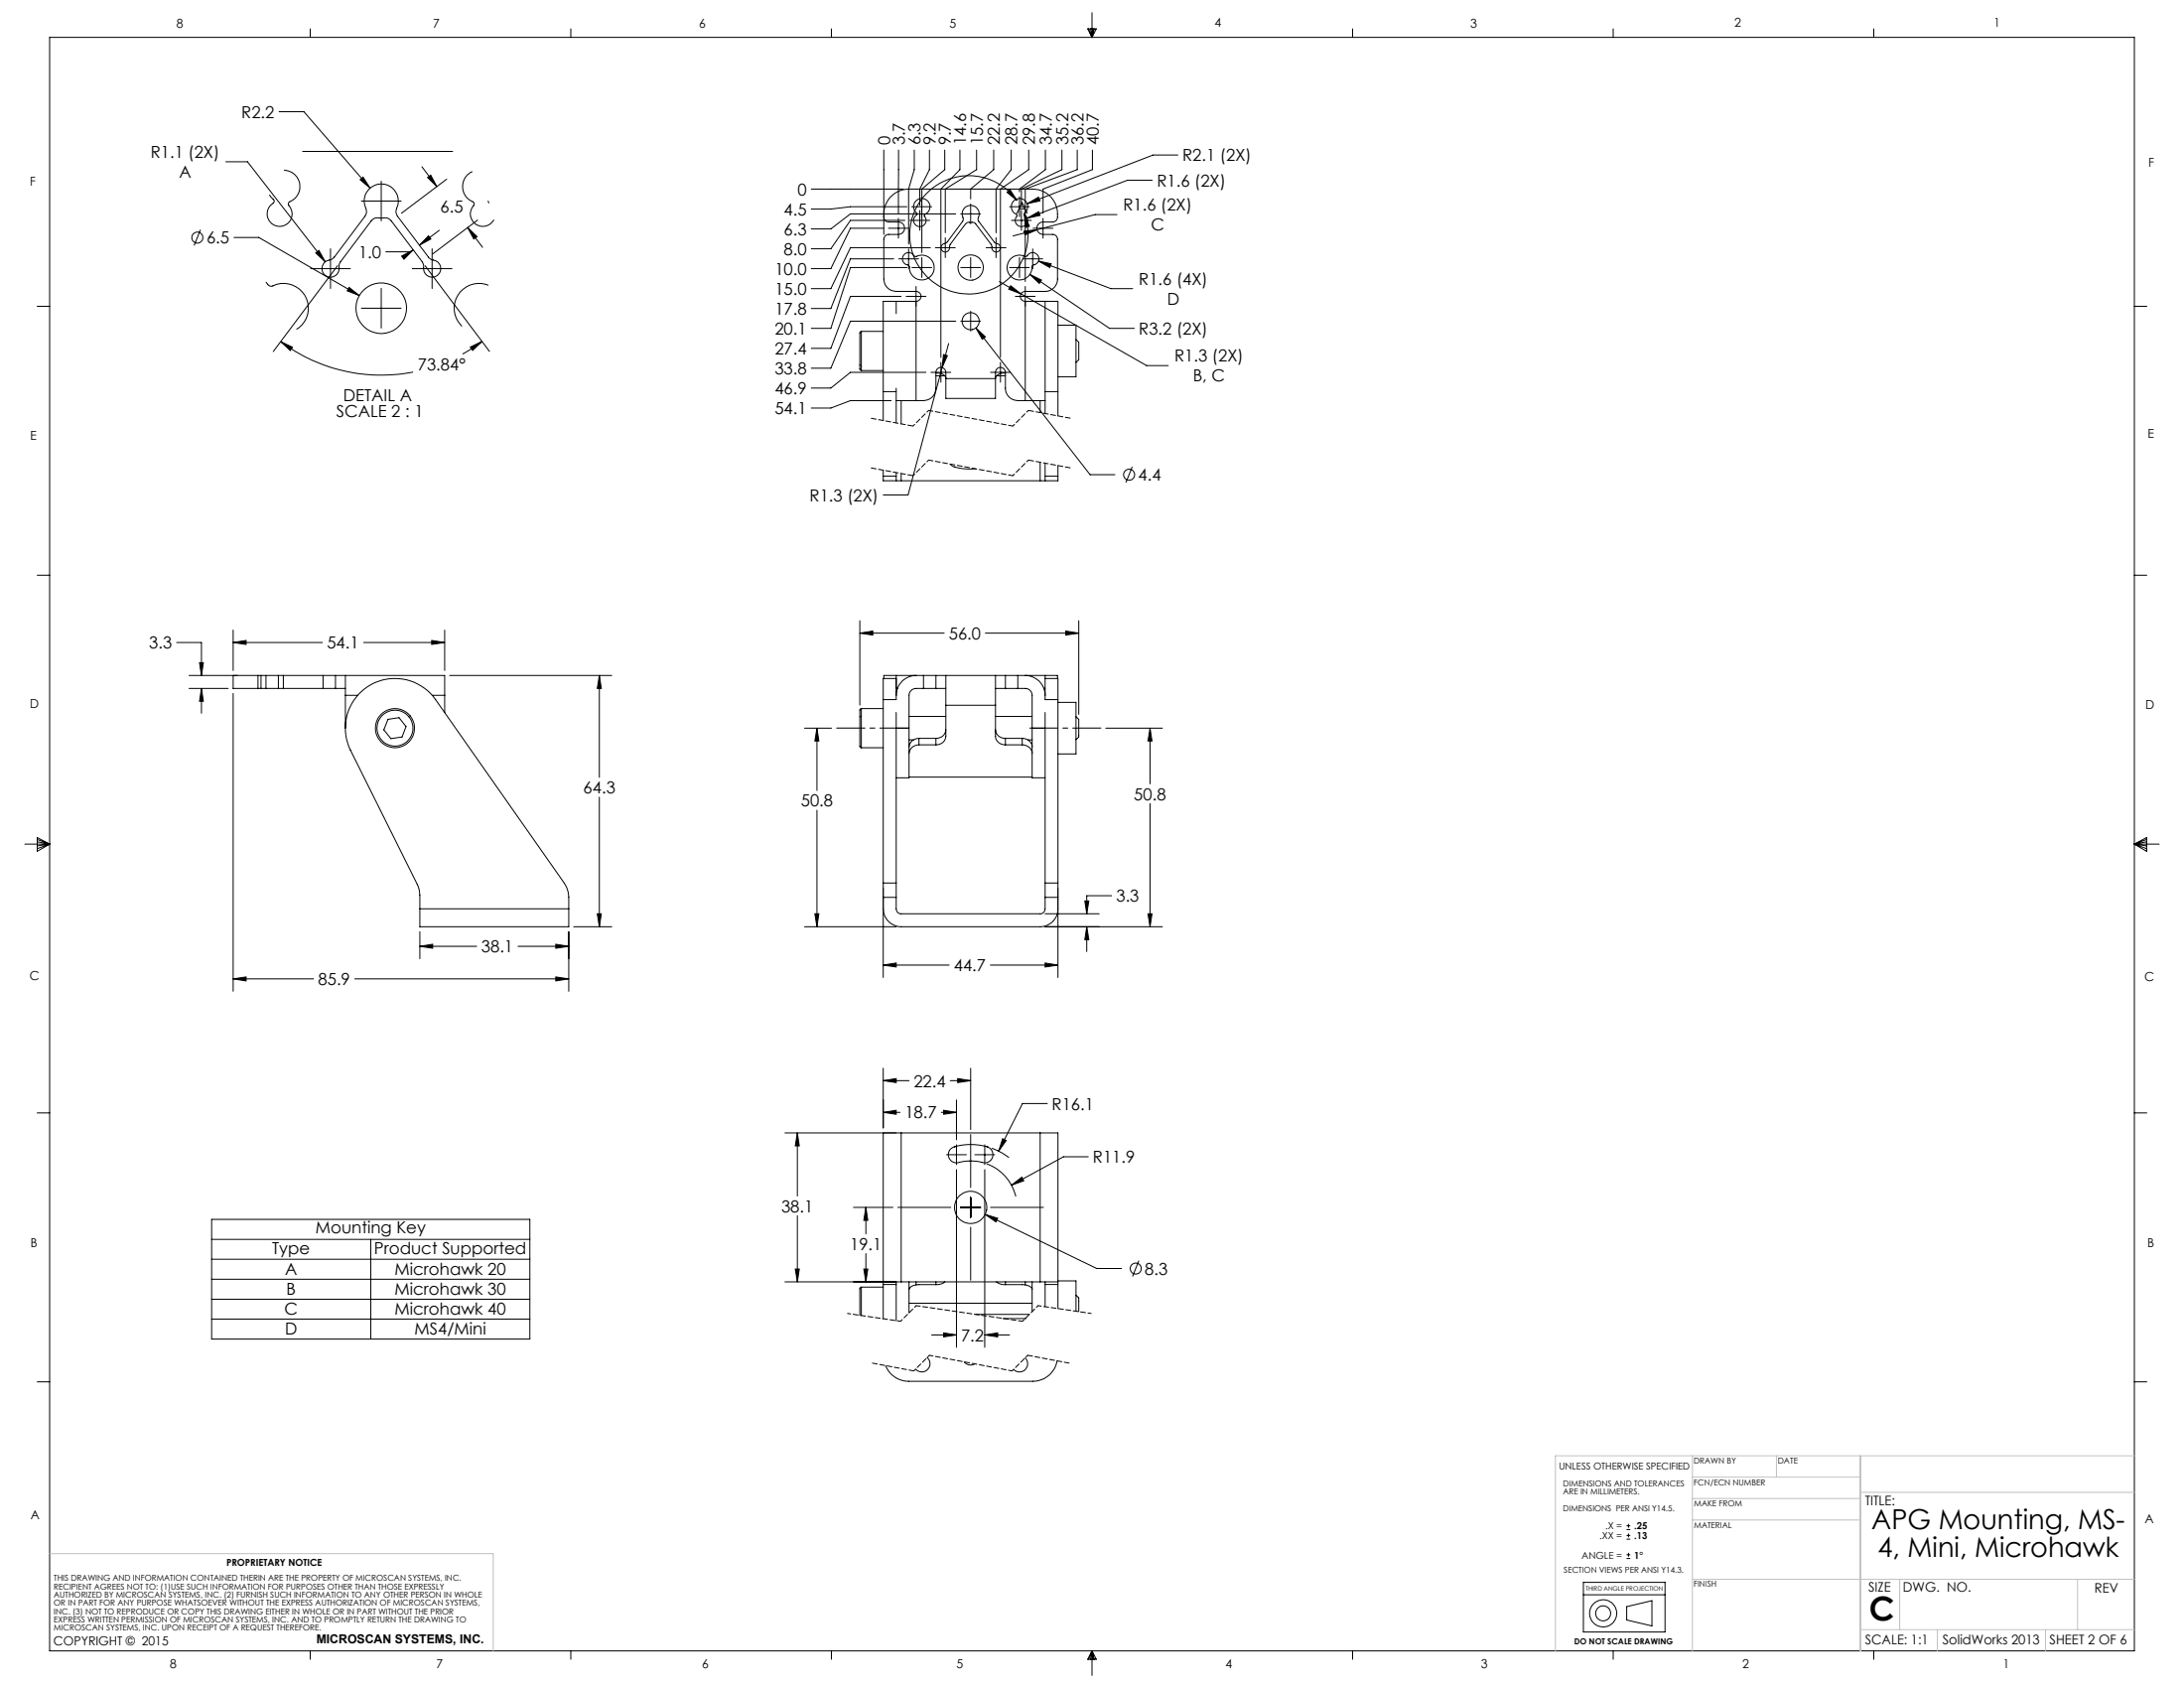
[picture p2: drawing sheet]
<svg xmlns="http://www.w3.org/2000/svg" width="559mm" height="432mm" viewBox="0 0 559 432" stroke-linecap="round" stroke-linejoin="round" font-family="sans-serif">
<g fill="none" stroke="#000" stroke-width=".25">
<path d="M12.7 9.6h533.4v412.7h-533.4zM79.4 7.4v2.2M146 7.4v2.2M212.7 7.4v2.2M278.3 7.4h2.2l-1.1 2.2zM278.5 7.4l.9 2.2M279 7.4l.4 2.2M279.4 3.2v6.4M279.7 7.4l-.3 2.2M280 7.4l-.6 2.2M346.1 7.4v2.2M412.7 7.4v2.2"/>
<path d="M479.4 7.4v2.2M71.4 28.6h6.4l16.9 19.5M77.4 38.7h38.4M226.1 38.4v21.6M229.9 38.4v16.2M233.9 38.4v5l-1.4 5M237.8 38.4v5l-2.5 5v4.2M241.7 38.4v5l-5.8 5v16.2M245.6 38.4v5l-4.9 5v43M249.9 38.4v5l-8 5v11.1M254.2 38.4v5l-5.8 5v2.5M258.7 38.4v5l-3.9 5v11.1"/>
<path d="M263.2 38.4v5l-7.2 5v43M267.5 38.4v5l-6.7 5v.7M271.7 38.4v5l-10.4 5v4.2M275.6 38.4v5l-13.3 5v23.6M279.5 38.4v5l-12.6 5v6.2M301.4 39.7h-6.4l-32.2 12.4M51.3 58.8l-1.6 4M57.8 41.4h5.5l19.9 25.6M72.7 43.5a4.3 4.3 0 0 1 4 3.7 4.3 4.3 0 0 1-2.8 4.6l-.1 .4a4.4 4.4 0 0 1 .7 3.9 3.2 3.2 0 0 1-5.2 .9 3.2 3.2 0 0 1 .8-5.2v-.6l-1.1-1.3M92.1 46l.8-.7 1.8 2.8zM92.5 51.4h10.1M94.4 48.4a4.4 4.4 0 0 1 5.9-.4 4.4 4.4 0 0 1 1.1 5.8l-.1 .5 .4 1 8 10.6 .6 .5a2.31 2.31 0 0 1 2.4 1.9 2.31 2.31 0 0 1-1.6 2.6 2.41 2.41 0 0 1-2.7-3.1l-.4-.8-7.9-10.5a3.2 3.2 0 0 0-3.1-.7 1.97 1.97 0 0 0-2 .7l-7.9 10.5-.4 .8a2.25 2.25 0 0 1-1.7 3 2.25 2.25 0 0 1-2.6-2.2 2.61 2.61 0 0 1 2.4-2.2l.7-.6 7.9-10.5a2 2 0 0 0 .2-2 4.3 4.3 0 0 1 .8-4.9z"/>
<path d="M97.5 46.4v10.1M107.9 42.7l3.9 5M109.4 45.4l.8-.6 1.6 2.9zM112.4 58.9l-5.1 3.8M114.3 45.8l-11.6 8.7M119.7 58.2l2.4 2.3-.9 .6zM119.7 58.2l3.8 5.1M120.8 43.9a4.3 4.3 0 0 0-2.4 4.1 4.3 4.3 0 0 0 2.8 3.8l.1 .4a4.2 4.2 0 0 0-.7 3.9 3.2 3.2 0 0 0 2.8 1.8 3.2 3.2 0 0 0 2.9-1.6M122.2 56.3l-11.6 8.7M124.9 51.4l.2 .5M207.6 48.4h23.6M226.1 58.4h-8.5l-5 10.3h-5"/>
<path d="M226.1 55.5a1.33 1.33 0 0 0 1.3 1.3h2.5a1.59 1.59 0 0 1 1.5 1.6 1.59 1.59 0 0 1-1.5 1.6h-2.5a1.26 1.26 0 0 0-1.3 1.2v10.2a3.2 3.2 0 0 0 3.2 3.1h5.1a1.27 1.27 0 0 1 1.3 1.3 1.27 1.27 0 0 1-1.3 1.3h-5.1M227.3 58.4h5.1M229.9 55.8v5.1M231.5 56.4h-13.9l-5 7.2h-5M232 52.9h-14.4l-5 .6h-5M232.5 48.4h31.7a6.3 6.3 0 0 1 6.2 7.8l-.8 .6h-2.7a1.59 1.59 0 0 0-1.6 1.6 1.59 1.59 0 0 0 1.6 1.6h2.4a1.21 1.21 0 0 1 1.3 1.2v10.2a3.2 3.2 0 0 1-3.2 3.1h-5.1a1.27 1.27 0 0 0-1.2 1.3 1.27 1.27 0 0 0 1.2 1.3h5.1M232.5 48.4a6.4 6.4 0 0 0-6.4 6.3M232.5 48.4v14M232.8 56.4h5.1M233.3 52.9h5.1M234.2 51.5a2.14 2.14 0 0 1 3.4 .3 2.14 2.14 0 0 1-1.1 3.2v.1a1.66 1.66 0 0 1-.1 2.5 1.66 1.66 0 0 1-2.5-.4 1.66 1.66 0 0 1 .8-2.4v-.1a2.32 2.32 0 0 1-.5-3.2zM235.3 53.8v5.1"/>
<path d="M244.5 54.7h-26.9l-5 3.9h-5M245.8 54.7h5.1M246.8 53.2a2.25 2.25 0 0 1 3-.1 2.25 2.25 0 0 1 .4 2.9l.2 .7 4.3 5.5a1.13 1.13 0 0 1 1.2 1.3 1.13 1.13 0 0 1-1.7 .8l-.3-.5-.3-1.2-4-5.4-.6-.3h-1.2l-.7 .4-4.1 5.5a1.18 1.18 0 0 1-.7 1.5 1.18 1.18 0 0 1-1.5-.7 1.48 1.48 0 0 1 1.3-1.5l4.2-5.4 .2-.6a2.95 2.95 0 0 1 .3-2.9zM248.4 52.2v5.1M257.6 49.2l.8-.7 1.8 2.8zM258.3 52.9h5.1M258.8 56.4h5.1M259.4 51.3a2.14 2.14 0 0 1 3.1 .3 2.14 2.14 0 0 1-.5 3.1v.1a1.63 1.63 0 0 1 .4 2.7 1.63 1.63 0 0 1-2.6-.8v-.7l.4-1a2.21 2.21 0 0 1-.8-3.7zM260.2 51.3a15.1 15.1 0 0 0-25.5 1.3 15.1 15.1 0 0 0 12 22.6 15.1 15.1 0 0 0 15.4-20.4M260.8 50.3v5.1M261.3 53.8v5.1M262 59.1l3.3-.3-3 1.3z"/>
<path d="M262.1 54.8l1.3 3.1-1 .2zM262.8 52.1l2.9-1.7 .4 1zM262.9 55.8l2.8-1.6 .4 .9zM264.3 58.4h5.1M266.9 55.8v5.1M285.8 54.9h-5.6l-21 5.5M294.8 46.1h-6.3l-25.6 9.7M9.5 78.4h3.2M59.9 60.7h6.3l25.7 14.9M68.1 72.2l.4 .5a1.07 1.07 0 0 0 1.3 .4 6.3 6.3 0 0 1 8.3 2.7 6.3 6.3 0 0 1-2.2 8.4M79.5 68.7h10.1M80.8 64.7l.8-.6 1.6 2.9z"/>
<path d="M84.6 63.6v10.2M86.4 68l-16.5 21.9M89.3 73.5l2.6 2.1-3.1-1.2zM92.5 78.8h10.1M97.5 73.8v10.1M102.8 65.5l2.9-1.6-2.3 2.4zM105.5 68.7h10.1M105.7 63.9l-.6 .5h-6.4M108.8 68l16.4 21.9M109.6 60.3l.6 .8-2.9 1.6zM110.6 63.6v10.2M124.9 73a6.3 6.3 0 0 0-7.7 2.4 6.3 6.3 0 0 0 .9 8"/>
<path d="M228.7 66.2h-11.1l-5 12.7h-5M229.3 77.1h-3.3v23.1M229.3 77.1v3.1M229.9 66.2h5.1M230.6 75.8h-13l-5 13.3h-5M231.2 65.2a1.8 1.8 0 0 1 2.9 .4h.1a3.2 3.2 0 0 1 4.6 1.5 3.2 3.2 0 0 1-2.1 4.3 3.2 3.2 0 0 1-4-2.6l-.2-.9a1.72 1.72 0 0 1-1.3-2.7zM231.8 75.8h5.1M232.1 68.4h-14.5l-5 15.6h-5M232.5 63.7v5.1M233.3 68.4h5.1M234.4 73.3v29.2M235.9 65.9v5.1"/>
<path d="M238.1 63.4h-20.5l-5 10.4h-5M239.3 63.4h5.1M241.9 60.8v5.1M245.8 68.4h5.1M248.4 65.9v5.1M248.4 79.6v5.1M252.3 63.4h5.1M254.8 60.8v5.1M255.7 72l5.5 3.2M258.3 68.4h5.1M258.4 66.4a3.7 3.7 0 0 1 4.2-.8h.1a1.65 1.65 0 0 1 2.9-.2 1.65 1.65 0 0 1-1.4 2.5h-.1a3.3 3.3 0 0 1-2.3 3.5 3.3 3.3 0 0 1-3.8-1.7l-.3-1.5 .2-1zM258.6 73.1l2.6 2.1-3.1-1.2z"/>
<path d="M259.8 75.8h5.1M260.8 65.9v5.1M261.2 75.2l32.2 18.3h5.5M261.7 66.2h5.1M262.3 73.3v29.2M263.5 70.2l3 1.4-.6 .9zM263.5 70.2l20.4 13.8h6.3M264.1 77.1h6.6v23.1M264.1 77.1h.1M264.2 63.7v5.1M265.7 66.8l3.3 .7-.4 .9zM265.7 66.8l18.5 7h5.6"/>
<path d="M267.4 77.1h.1M267.4 77.1v28.7M546.1 78.4h3.2M71.8 87.4l3 1.4-.5 .9zM71.8 87.4a43 43 0 0 0 33.9 7.8M120.3 88.8l3-1.5-2.4 2.3zM123.3 87.3l-4.9 3.3M220.4 84.8l-.4 .3v9.3l.4 .4M220.4 84.8v10M220.4 84.8h5.6M220.4 94.8h5.6M229.3 99.3v8.9"/>
<path d="M236.9 95.2h-19.3l-5 4.1h-5M238.2 95.3h5.1M239.5 95.4a2.21 2.21 0 0 1 2.5 1.3M239.5 96.1h2.3M240.7 92.7v5.1M241.1 94l-8.8 32.6h-6.3M241.4 90.7l1 .3-1.3 3zM242 96.8v-1.6a1.27 1.27 0 0 0-1.3-1.2 1.27 1.27 0 0 0-1.2 1.2v4.1a3.2 3.2 0 0 1-3.2 3.2h-1.9M242 96.8v5.1h12.7v-5.1M242 96.8h12.7M242.7 87.9l-1.6 6.1M244.5 82.2h-26.9l-5 12h-5"/>
<path d="M245.8 82.2h5.1M249.7 83.9l2.4 2.3-.8 .6zM249.7 83.9l29.2 37.5h6.4M253.4 95.3h5.1M254.7 96.8v-1.6a1.27 1.27 0 0 1 1.3-1.2 1.27 1.27 0 0 1 1.2 1.2v4.1a3.2 3.2 0 0 0 3.2 3.2h1.9M255 96.1h2.2M256 92.7v5.1M257.2 95.4a2.21 2.21 0 0 0-2.5 1.3M270.7 83.2h4.6v13.2h-4.6M275.3 86.9l.7 .6v4.5l-.7 .7M226 100.2v7.4M226 100.2h3.3"/>
<path d="M228 102.5h-10.4l-5 1.9h-5M229.3 102.5h5.1M230.6 102.5v5.9M243.1 118.7l1.1 .8M244.2 119.5l2 .4h3.4M244.2 119.5h.1M262.3 102.5h5.1M266.1 102.5v3.1M266.1 118.3v4.7M267.4 118.5v3.3M267.4 100.2h3.3M270.7 100.2v6.2"/>
<path d="M270.7 119.1v2.7M289.7 119.4l-1.6 4M226 121.8v1.2h3.3M226 120.3v1.5M226 121.8h3.3M229.3 121.8v1.2M229.3 123h1.3M229.3 120.9v.9M230.6 121.1v1.9M230.6 123h35.5M266.1 123h1.3M267.4 121.8v1.2"/>
<path d="M267.4 121.8h3.3M270.7 121.8v1.2h-3.3M9.5 147.1h3.2M220 158.8v21.6M276 158.8v23.9M546.1 147.1h3.2M45.2 164.4h6.3v8.4M48.4 172.8h12.4M48.4 176.1h10M51 169.5h1l-.5 3.3zM51.5 176.1l.5 3.3h-1zM51.5 176.1v6.4"/>
<path d="M59.7 164.4l3.3-.6v1.1zM59.7 164.4h22.8M59.7 161.2v10.3M59.7 177.4v76.2M66 172.8h-6.3v3.3h6.3M66 172.8h.8M66 176.1h.8M66 172.8v3.3M66.8 176.1h1.3M66.8 172.8h1.3M66.8 172.8v3.3M68.1 176.1h3.1"/>
<path d="M68.1 172.8h3.1M68.1 172.8v3.3M71.2 176.1h1.3M71.2 172.8h1.3M71.2 172.8v3.3M72.5 172.8h10.2M72.5 176.1h10.2M72.5 172.8v3.3M82.7 176.1h3.1M82.7 172.8h3.1M82.7 172.8v3.3M85.8 176.1h2.6"/>
<path d="M85.8 172.8h2.6M85.8 172.8v3.3M88.4 172.8v5.1M88.4 172.8h25.4v5.1M88.4 177.9v8.4M88.4 177.9h3.1M93 164.4h20.8M110.5 163.8l3.3 .6-3.3 .5zM110.6 177.9h3.2M113.8 161.2v10.3M113.8 177.9v4.3M115 172.8h41.5"/>
<path d="M153.4 172.8l.4 3.3h-1zM153.4 172.8v26.1M220 162l3.3-.6v1.1zM220 162h21.6M226 179v46.9M229.3 177.9v-4.3h-3.3v5.4M229.3 172.8h-3.2v.8M229.3 172.8h7M229.3 172.8v3.3h.3M229.3 177.9v1.1h-3.3M234.4 172.8a5.1 5.1 0 0 0-5.1 5.1M236.3 172.8h3.2"/>
<path d="M236.3 176.1h3.2M236.3 176.1h-1.9a1.81 1.81 0 0 0-1.8 1.8v8.4M236.3 172.8v3.3M239.5 172.8h2.5M239.5 176.1h2.5M239.5 172.8v3.3M242 172.8v7.6M242 172.8h12.7M252.1 162h23.9M254.7 172.8h2.5M254.7 176.1h2.5M254.7 172.8v7.6"/>
<path d="M257.2 172.8h3.2M257.2 176.1h3.2M257.2 172.8v3.3M260.4 176.1h1.9a1.81 1.81 0 0 1 1.8 1.8v8.4M260.4 172.8h7M260.4 172.8v3.3M262.3 172.8a5.1 5.1 0 0 1 5.1 5.1M267.1 176.1h.3M267.4 173.6h3.3v5.4M267.4 173.6v4.3M267.4 172.8h3.2v.8M267.4 172.8v.8"/>
<path d="M267.4 177.9v1.1h3.3M270.7 179.7h4.6v13.2h-4.6M270.7 179v46.9M272.7 161.4l3.3 .6-3.3 .5zM99.3 184l2.8-.4 1.8 2.2-1 2.7-2.9 .4-1.8-2.2zM205.8 186.3h7M209 186.3l.5 3.2h-1zM209 186.3v15.9M220.4 181.3l-.4 .3v9.3l.4 .4M220.4 181.3v10M220.4 181.3h5.6M220.4 191.3h5.6"/>
<path d="M229.3 186.3h3.3M229.3 182.2v43.7M232.6 186.3v12.7h-3.3M232.6 183.3h9.4M232.6 189.3h1.1M232.6 198.8h31.5M235.1 190.5a2.43 2.43 0 0 0-2.5 2.2M235.1 188.9a2.42 2.42 0 0 0-2.5 2.2M235.1 190.5h4.4M235.1 188.9h4.4M235.1 188.9v1.6M239.5 188.9v1.6"/>
<path d="M242 180.4v7.9a2.37 2.37 0 0 1-2.5 2.2M242 186.7a2.37 2.37 0 0 1-2.5 2.2M242 180.4h12.7M254.7 180.4v7.9a2.37 2.37 0 0 0 2.5 2.2M254.7 186.7a2.37 2.37 0 0 0 2.5 2.2M254.7 183.3h9.4M257.2 188.9v1.6M257.2 190.5h4.3M257.2 188.9h4.3M261.5 190.5a2.37 2.37 0 0 1 2.6 2.2M261.5 188.9a2.36 2.36 0 0 1 2.6 2.2M261.5 188.9v1.6"/>
<path d="M263 189.3h1.1M264.1 186.3v12.7h3.3M264.1 186.3h3.3M267.4 182.2v43.7M275.3 183.3l.7 .7v4.5l-.7 .7M282.9 186.3h14.5M294.3 186.3l.4 3.2h-1zM294.3 186.3v14.2M6.3 215.9h6.4M9.5 214.2l3.2 1.7-3.2 1.9zM9.5 214.7l3.2 1.2M9.5 215.3l3.2 .6"/>
<path d="M12.7 215.9l-3.2 1.2M12.7 215.9l-3.2 .5M153.4 203.9v33.2M209 207.3v29.8M294.3 205.6v31.5M546.1 215.9h6.4M546.1 215.9l3.1 .5M546.1 215.9l3.1 1.2M546.1 215.9l3.1-1.7v3.6zM549.2 215.3l-3.1 .6M549.2 214.7l-3.1 1.2M107.4 238.3v7"/>
<path d="M107.4 232.5l-.1-4.6-.5-1.7-17.1-34.3a12.7 12.7 0 0 1 4.9-16.6 12.7 12.7 0 0 1 16.8 3.7l33 46.9a6.9 6.9 0 0 1 1.1 3.7v2.9M107.4 232.5v4.6h38.1v-4.6M107.4 232.5h38.1M145.5 238.3v15.3M146.8 237.1h9.7M152.8 233.8h1l-.4 3.3zM205.8 237.1h23.5M208.5 233.8h1l-.5 3.3zM226 227.2v22.8M226 232.5a4.6 4.6 0 0 0 4.6 4.6h35.5a4.6 4.6 0 0 0 4.6-4.6M226 225.9v3.7h3.3M226 225.9h3.3"/>
<path d="M229.3 229.6v2.9a1.21 1.21 0 0 0 1.3 1.3h35.5a1.26 1.26 0 0 0 1.3-1.3v-2.9M229.3 225.9v3.7M267.4 233.8h13.8M267.4 237.1h30M267.4 225.9v3.7M267.4 225.9h3.3M270.7 227.2v22.8M270.7 225.9v3.7h-3.3M277.6 230.5h1l-.5 3.3zM278.1 237.1l.5 3.3h-1zM278.1 237.1v6.3M284.4 229.1h-6.3v4.7"/>
<path d="M293.7 233.8h1l-.4 3.3zM59.7 250.4l3.3-.5v1zM59.7 250.4h20.5M90.8 250.4h54.7M107.4 242.1l3.3-.6v1.1zM107.4 242.1h14.6M132.5 242.1h13M142.2 241.5l3.3 .6-3.3 .5zM142.2 249.9l3.3 .5-3.3 .5zM226 246.9l3.3-.6v1.1zM226 246.9h16.9M253.4 246.9h17.3"/>
<path d="M267.4 246.3l3.3 .6-3.3 .5zM226 276.4l3.3-.5v1zM226 273.3v15.2M226 276.4h6.6M243.1 276.4h5.3M245 275.9l3.4 .5-3.4 .5zM248.4 273.3v15.7M9.5 284.7h3.2M200.8 289.8h28.5M204 289.8l.5 3.3h-1zM204 289.8v16.2M226 284.6l3.3-.6v1z"/>
<path d="M226 284.6h4.3M230.6 289.8h-4.6v38.1M230.6 289.8h35.5M230.6 289.8v38.1M240.8 284.6h3.9M241.4 284l3.3 .6-3.3 .4zM242.2 295.4h5.1M244.2 293.3a2.13 2.13 0 0 0-1.4 2.9 2.13 2.13 0 0 0 3 1.1l2.3-.3 2.1 .1a3.1 3.1 0 0 0 3.3-.3 2.12 2.12 0 0 0-1-3.5M244.2 293.3a15.6 15.6 0 0 1 8.3 0M244.2 293.3h.1M244.7 281.4v10.2M244.7 299.2v45.5"/>
<path d="M244.7 292.8v5.1M248.4 290.2v13.6M249.4 295.4h5.1M252 299.2v45.5M252 292.8v5.1M252.4 297.7a11.8 11.8 0 0 1 7.5 8.4M252.5 293.3h.1M253.7 293.7a15.6 15.6 0 0 1 4.5 2.4M256.5 291.3l1 .4-2 2.8zM266.1 289.8h4.6v38.1M266.1 289.8v38.1M268 282.3h-6.4l-6.1 12.2"/>
<path d="M278.4 295.9h-6.3l-13.3 7.3M546.1 284.7h3.2M54.2 311.9h81.4v30.6h-81.4zM54.2 317h81.4M94.9 317v25.5M204 311v16.9M218.4 308.9h10.1M221.5 308.9l.5 3.3h-1zM221.5 308.9v6.7M229.7 308.9h13.6M245.8 308.9h5.1M248.4 306.3v5.1"/>
<path d="M248.4 313.9v13.6M252.1 310.7l3.2 .9-.5 1zM252.1 310.7l28.5 13.8h6.3M253.4 308.9h13.6M258.8 303.2l2.6-2.1 .5 .9zM54.2 322.1h81.4M54.2 327.2h81.4M54.2 332.4h81.4M54.2 337.4h81.4M200.8 327.9h28.5v.7M203.5 324.6h1l-.5 3.3zM220.4 329.2l-.4 .4v6.9"/>
<path d="M220.4 329.2v7.3M220.4 329.2h5.6M221 324.6h1l-.5 3.3zM221.5 320.7v7.2M226 327.9h4.6M226 327.9v.7M226 328.6v8.8M226 328.6h3.3M229.3 328.6v9.3M230.6 327.9h35.5M232.6 327.9v7.9M232.6 333.4h31.5"/>
<path d="M234.4 327.9v.8M239.5 328.6h-4.4a2.4 2.4 0 0 0-2.5 1.3M239.5 327.9v.7M241.8 327.9l-.9 .5-1.4 .2M249.6 336.2h13.7M255 327.9l1.3 .6 .9 .1M256.6 337.3h5.7M257.2 328.6h4.3a2.32 2.32 0 0 1 2.6 1.3M257.2 327.9v.7M262.3 337.3h.1M262.3 327.9v.8M264.1 327.9v7.6"/>
<path d="M266.1 327.9h4.6M267.4 327.9v.7M267.4 328.6v5.7M267.4 328.6h3.3M270.7 327.9v.7M270.7 327.7h4.6v7.8M270.7 328.6v6.2M275.3 331.3l.7 .7v3.5M291.4 322.5l-1.6 4M9.5 353.5h3.2M237.2 347.3a2.09 2.09 0 0 1 .1 3 2.09 2.09 0 0 1-3-.1M238.4 341.5h6.3"/>
<path d="M241.4 341l3.3 .5-3.3 .5zM246.7 348.4a2.07 2.07 0 0 0 2.7 .5M252 341.5l3.3-.5v1zM252 341.5h6.3M262.3 347.3a2.08 2.08 0 0 1 0 3 2.08 2.08 0 0 1-2.9 0M270.5 348.1a6.3 6.3 0 0 1-6.3 5.2h-31.7a6.4 6.4 0 0 1-5.9-3.9M546.1 353.5h3.2M416.2 391.3h.9M416.2 390.3h.9M416.2 393.7h.9M416.2 392.8h.9M416.2 398.7h.9"/>
<path d="M416.2 397.7h.9M416.7 389.8v1M416.7 392.3v1M416.7 397.2v1M405.1 408h20.9M405.1 404.8h20.9v12.7h-20.9zM416.2 411l6.5-1.5v6.4l-6.5-1.5zM79.4 422.3v2.2M146 422.3v2.2M212.7 422.3v2.2M279.4 422.3v6.3M279.4 422.3l1.1 2.2h-2.2z"/>
<path d="M279.4 422.3l.6 2.2M279.4 422.3l-.9 2.2M279.4 422.3l-.4 2.2M279.4 422.3l.3 2.2M346.1 422.3v2.2M412.7 422.3v2.2M479.4 422.3v2.2"/>
<circle cx="50.5" cy="60.8" r="1.4"/>
<circle cx="97.5" cy="78.8" r="6.5"/>
<circle cx="248.3" cy="68.4" r="3.2"/>
<circle cx="248.4" cy="82.2" r="2.19"/>
<circle cx="288.9" cy="121.4" r="1.41"/>
<circle cx="101.1" cy="186.3" r="4.6"/>
<circle cx="101.1" cy="186.3" r="5"/>
<circle cx="248.4" cy="308.9" r="4.1"/>
<circle cx="290.6" cy="324.5" r="1.41"/>
<circle cx="410.2" cy="412.7" r="1.92"/>
<circle cx="410.2" cy="412.7" r="3.5"/>
</g>
<g fill="none" stroke="#c0c0c0" stroke-width=".25">
<path d="M433 372.4v49.9M433 377.9h43M454.5 372.4v5.5M476 372.4v49.9M546.1 372.4h-148.1v49.9M12.7 397.4h113.5v24.9M433 388.8h43M433 383.3h43M476 381.7h70.1M433 404h113.1M476 416.9h70.1M486.1 404v12.9"/>
<path d="M495.7 416.9v5.4M523.4 416.9v5.4M531.6 404v12.9"/>
</g>
<path d="M233.8 350.7l-10.6-2M273.5 348.7l-10.5-2" fill="none" stroke="#000" stroke-width=".25" stroke-dasharray="1.3 .6"/>
<path d="M237.6 117.7l-4 4M237.6 105l-4 4M263.1 117.7l-4 4M263.1 105l-4 4M234.4 334l-4 4M265.6 334l-4 4M237.8 346.7l-4 4M263 346.7l-4 4" fill="none" stroke="#000" stroke-width=".25" stroke-dasharray="1.3 .6" stroke-dashoffset=".7"/>
<path d="M259 350.7l-21.2-4" fill="none" stroke="#000" stroke-width=".25" stroke-dasharray="1.3 .6" stroke-dashoffset=".3"/>
<path d="M230.4 338l-13.6-2M279.2 336l-13.6-2" fill="none" stroke="#000" stroke-width=".25" stroke-dasharray="1.3 .6" stroke-dashoffset=".4"/>
<path d="M259.1 109l-21.5-4M259.1 121.7l-21.5-4M261.6 338l-27.2-4" fill="none" stroke="#000" stroke-width=".25" stroke-dasharray="1.3 .6" stroke-dashoffset=".2"/>
<path d="M233.6 109l-10.8-2M273.9 119.7l-10.8-2M273.9 107l-10.8-2M233.6 121.7l-10.8-2" fill="none" stroke="#000" stroke-width=".25" stroke-dasharray="1.3 .6" stroke-dashoffset="-.1"/>
<path d="M214.1 186.2h18.3M281.7 186.2h-18.3" fill="none" stroke="#000" stroke-width=".25" stroke-dasharray="15.2 1.3 1.3 1.3" stroke-dashoffset="8"/>
<g fill="#000">
<path d="M257.6 49.2l.8-.7 1.8 2.8zM262.1 54.8l1.3 3.1-1 .2z"/>
<path d="M226 246.9l3.3-.6v1.1zM267.4 246.3l3.3 .6-3.3 .5zM272.7 161.4l3.3 .6-3.3 .5zM220 162l3.3-.6v1.1zM277.6 230.5h1l-.5 3.3zM278.1 237.1l.5 3.3h-1zM293.7 233.8h1l-.4 3.3zM294.3 186.3l.4 3.2h-1zM208.5 233.8h1l-.5 3.3zM209 186.3l.5 3.2h-1zM262.8 52.1l3.3-.7-.4-1zM265.7 66.8l2.9 1.6 .4-.9zM249.7 83.9l1.6 2.9 .8-.6zM263.5 70.2l2.4 2.3 .6-.9zM258.6 73.1l-.5 .9 3.1 1.2zM241.4 90.7l-.3 3.3 1.3-3zM262 59.1l.3 1 3-1.3zM262.9 55.8l3.2-.7-.4-.9zM203.5 324.6h1l-.5 3.3zM204 289.8l.5 3.3h-1zM221.5 308.9l.5 3.3h-1zM221 324.6h1l-.5 3.3zM226 276.4l3.3-.5v1zM245 275.9l3.4 .5-3.4 .5zM252.1 310.7l2.7 1.9 .5-1zM256.5 291.3l-1 3.2 2-2.8zM258.8 303.2l3.1-1.2-.5-.9zM241.4 284l3.3 .6-3.3 .4zM226 284.6l3.3-.6v1zM241.4 341l3.3 .5-3.3 .5zM252 341.5l3.3-.5v1zM51 169.5h1l-.5 3.3zM51.5 176.1l.5 3.3h-1zM59.7 164.4l3.3-.6v1.1zM110.5 163.8l3.3 .6-3.3 .5zM107.4 242.1l3.3-.6v1.1zM142.2 241.5l3.3 .6-3.3 .5zM142.2 249.9l3.3 .5-3.3 .5zM59.7 250.4l3.3-.5v1zM152.8 233.8h1l-.4 3.3zM153.4 172.8l.4 3.3h-1zM89.3 73.5l-.5 .9 3.1 1.2zM92.1 46l2.6 2.1-1.8-2.8zM80.8 64.7l2.4 2.3-1.6-2.9zM71.8 87.4l3 1.4-.5 .9zM120.3 88.8l3-1.5-2.4 2.3zM119.7 58.2l2.4 2.3-.9 .6zM109.4 45.4l.8-.6 1.6 2.9zM102.8 65.5l2.9-1.6-2.3 2.4zM109.6 60.3l.6 .8-2.9 1.6z"/>
</g>
<text font-size="8.5" x="478.3" y="414.6">C</text>
<g font-size="7.1">
<text x="478.9" y="391.3">APG Mounting, MS-</text>
<text x="480.4" y="398.3">4, Mini, Microhawk</text>
</g>
<g font-size="4.2">
<text x="61.8" y="30.2">R2.2</text>
<text x="38.5" y="40.4">R1.1 (2X)</text>
<text x="227.8" y="37.2" transform="rotate(-90 227.8 37.2)">0</text>
<text x="231.5" y="37.2" transform="rotate(-90 231.5 37.2)">3.7</text>
<text x="235.5" y="37.2" transform="rotate(-90 235.5 37.2)">6.3</text>
<text x="239.4" y="37.2" transform="rotate(-90 239.4 37.2)">9.2</text>
<text x="243.3" y="37.2" transform="rotate(-90 243.3 37.2)">9.7</text>
<text x="247.2" y="37.2" transform="rotate(-90 247.2 37.2)">14.6</text>
<text x="251.5" y="37.2" transform="rotate(-90 251.5 37.2)">15.7</text>
<text x="255.9" y="37.2" transform="rotate(-90 255.9 37.2)">22.2</text>
<text x="260.3" y="37.2" transform="rotate(-90 260.3 37.2)">28.7</text>
<text x="264.8" y="37.2" transform="rotate(-90 264.8 37.2)">29.8</text>
<text x="269.1" y="37.2" transform="rotate(-90 269.1 37.2)">34.7</text>
<text x="273.3" y="37.2" transform="rotate(-90 273.3 37.2)">35.2</text>
<text x="277.2" y="37.2" transform="rotate(-90 277.2 37.2)">36.2</text>
<text x="281.1" y="37.2" transform="rotate(-90 281.1 37.2)">40.7</text>
<text x="302.6" y="41.2">R2.1 (2X)</text>
<text x="45.8" y="45.5">A</text>
<text x="296" y="47.7">R1.6 (2X)</text>
<text x="204.1" y="50">0</text>
<text x="287.4" y="54">R1.6 (2X)</text>
<text x="112.7" y="54.4">6.5</text>
<text x="200.6" y="55">4.5</text>
<text x="260" y="54.5">A</text>
<text x="294.5" y="59">C</text>
<text x="52.8" y="62.3">6.5</text>
<text x="91.7" y="66">1.0</text>
<text x="200.6" y="60.1">6.3</text>
<text x="200.6" y="65.2">8.0</text>
<text x="198.2" y="70.3">10.0</text>
<text x="198.2" y="75.4">15.0</text>
<text x="291.4" y="72.9">R1.6 (4X)</text>
<text x="298.7" y="77.9">D</text>
<text x="198.2" y="80.5">17.8</text>
<text x="198.2" y="85.6">20.1</text>
<text x="291.4" y="85.6">R3.2 (2X)</text>
<text x="106.9" y="94.7">73.84°</text>
<text x="198.2" y="90.7">27.4</text>
<text x="198.2" y="95.8">33.8</text>
<text x="300.5" y="92.6">R1.3 (2X)</text>
<text x="198.2" y="100.9">46.9</text>
<text x="305.2" y="97.6">B, C</text>
<text x="86.1" y="106.7">SCALE 2 : 1</text>
<text x="87.9" y="102.5">DETAIL A</text>
<text x="198.2" y="106">54.1</text>
<text x="291.2" y="123">4.4</text>
<text x="207.2" y="128.2">R1.3 (2X)</text>
<text x="38.2" y="165.9">3.3</text>
<text x="83.7" y="165.9">54.1</text>
<text x="242.8" y="163.5">56.0</text>
<text x="149.2" y="202.9">64.3</text>
<text x="204.9" y="206.3">50.8</text>
<text x="290.1" y="204.6">50.8</text>
<text x="285.6" y="230.7">3.3</text>
<text x="123.2" y="243.6">38.1</text>
<text x="81.4" y="252">85.9</text>
<text x="244" y="248.5">44.7</text>
<text x="233.8" y="278">22.4</text>
<text x="231.5" y="286.1">18.7</text>
<text x="269.1" y="283.9">R16.1</text>
<text x="279.6" y="297.5">R11.9</text>
<text x="199.9" y="310.1">38.1</text>
<text x="80.8" y="315.6">Mounting Key</text>
<text x="69.7" y="320.7">Type</text>
<text x="95.7" y="320.7">Product Supported</text>
<text x="217.5" y="319.7">19.1</text>
<text x="72.9" y="326.2">A</text>
<text x="101" y="326.2">Microhawk 20</text>
<text x="292.9" y="326">8.3</text>
<text x="73.3" y="331.3">B</text>
<text x="101" y="331.3">Microhawk 30</text>
<text x="72.8" y="336.4">C</text>
<text x="72.9" y="341.5">D</text>
<text x="101" y="336.4">Microhawk 40</text>
<text x="106" y="341.5">MS4/Mini</text>
<text x="245.9" y="343.1">7.2</text>
</g>
<g font-size="3.4">
<text x="477.2" y="385.1">TITLE:</text>
<text x="478.1" y="407.2">SIZE</text>
<text x="486.9" y="407.2">DWG. NO.</text>
<text x="535.9" y="407.3">REV</text>
<text x="477.2" y="420.7">SCALE: 1:1</text>
<text x="497" y="420.7">SolidWorks 2013</text>
<text x="524.4" y="420.6">SHEET 2 OF 6</text>
</g>
<g font-size="3.2">
<text x="45.1" y="7">8</text>
<text x="110.8" y="7">7</text>
<text x="178.9" y="7">6</text>
<text x="243" y="7">5</text>
<text x="310.8" y="6.9">4</text>
<text x="376.2" y="7">3</text>
<text x="443.7" y="7">2</text>
<text x="510.1" y="6.9">1</text>
<text x="7.7" y="47.5">F</text>
<text x="549.7" y="42.7">F</text>
<text x="7.8" y="112.4">E</text>
<text x="549.5" y="112.1">E</text>
<text x="7.7" y="181.1">D</text>
<text x="549" y="181.3">D</text>
<text x="7.6" y="250.6">C</text>
<text x="548.6" y="250.8">C</text>
<text x="7.9" y="318.9">B</text>
<text x="549.4" y="319.1">B</text>
<text x="7.9" y="388.5">A</text>
<text x="548.8" y="389.6">A</text>
<text x="13.7" y="421">COPYRIGHT © 2015</text>
<text x="80.9" y="420.3">MICROSCAN SYSTEMS, INC.</text>
<text x="43.5" y="426.7">8</text>
<text x="111.7" y="426.7">7</text>
<text x="179.6" y="426.7">6</text>
<text x="244.7" y="426.7">5</text>
<text x="313.6" y="426.7">4</text>
<text x="378.9" y="426.8">3</text>
<text x="445.8" y="426.8">2</text>
<text x="512.6" y="426.8">1</text>
</g>
<g font-size="2.5">
<text x="398.9" y="376">UNLESS OTHERWISE SPECIFIED</text>
<text x="409.2" y="393.7">.XX =</text>
<text x="410.7" y="391.3">.X =</text>
<text x="418.2" y="393.7">.13</text>
<text x="418.2" y="391.3">.25</text>
<text x="57.9" y="400.5">PROPRIETARY NOTICE</text>
<text x="404.7" y="398.7">ANGLE =</text>
<text x="418.2" y="398.7">1°</text>
</g>
<g font-size="2.1">
<text x="433.4" y="374.4">DRAWN BY</text>
<text x="454.9" y="374.4">DATE</text>
<text x="400" y="380.2">DIMENSIONS AND TOLERANCES</text>
<text x="400" y="382.3">ARE IN MILLIMETERS.</text>
<text x="433.4" y="379.9">FCN/ECN NUMBER</text>
<text x="400" y="386.6">DIMENSIONS PER ANSI Y14.5.</text>
<text x="433.5" y="385.4">MAKE FROM</text>
<text x="433.5" y="390.9">MATERIAL</text>
<text x="13.8" y="404.4">THIS DRAWING AND INFORMATION CONTAINED THERIN ARE THE PROPERTY OF MICROSCAN SYSTEMS, INC.</text>
<text x="13.8" y="406.6">RECIPIENT AGREES NOT TO: (1)USE SUCH INFORMATION FOR PURPOSES OTHER THAN THOSE EXPRESSLY</text>
<text x="400.1" y="402.4">SECTION VIEWS PER ANSI Y14.3.</text>
<text x="433.4" y="406">FINISH</text>
<text x="13.8" y="408.7">AUTHORIZED BY MICROSCAN SYSTEMS, INC. (2) FURNISH SUCH INFORMATION TO ANY OTHER PERSON IN WHOLE</text>
<text x="13.8" y="410.8">OR IN PART FOR ANY PURPOSE WHATSOEVER WITHOUT THE EXPRESS AUTHORIZATION OF MICROSCAN SYSTEMS,</text>
<text x="13.8" y="412.9">INC. (3) NOT TO REPRODUCE OR COPY THIS DRAWING EITHER IN WHOLE OR IN PART WITHOUT THE PRIOR</text>
<text x="13.8" y="415">EXPRESS WRITTEN PERMISSION OF MICROSCAN SYSTEMS, INC. AND TO PROMPTLY RETURN THE DRAWING TO</text>
<text x="13.8" y="417.1">MICROSCAN SYSTEMS, INC. UPON RECEIPT OF A REQUEST THEREFORE.</text>
<text x="402.8" y="420.7">DO NOT SCALE DRAWING</text>
</g>
<text font-size="1.6" x="405.8" y="406.9">THIRD ANGLE PROJECTION</text>
</svg>
